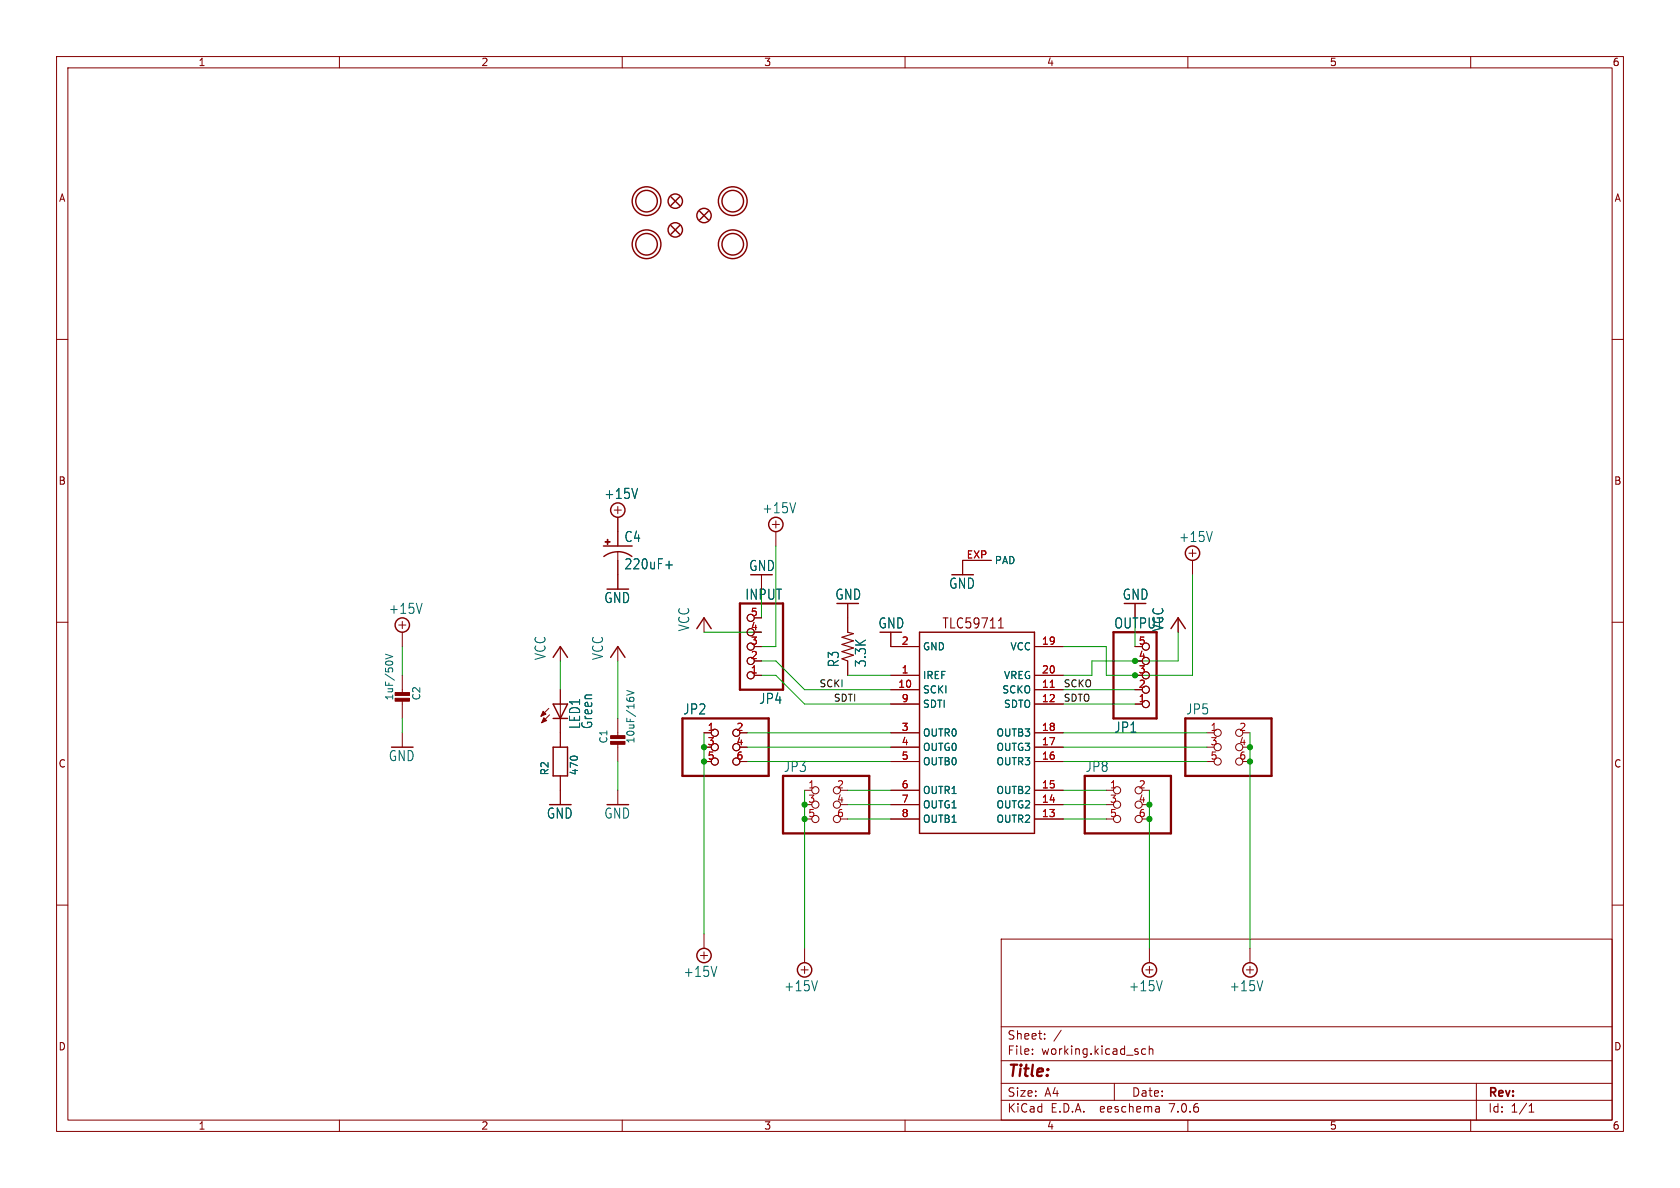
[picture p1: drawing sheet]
<svg xmlns="http://www.w3.org/2000/svg" width="297mm" height="210mm" viewBox="0 0 297 210" stroke-linecap="round" stroke-linejoin="round" font-family="sans-serif">
<g fill="none" stroke="#840000" stroke-width=".18">
<path d="M10 10h277v190h-277zM12 12h273v186h-273zM60 10v2M110 10v2M160 10v2M210 10v2M260 10v2M10 60h2M285 60h2M108.6 90.2h1.3M109.2 89.5v1.3M109.2 91.4v5.1"/>
<path d="M109.2 97.5v6.6M136.5 92.7h1.3M137.2 92.1v1.2M137.2 94v2.5M175.3 99.1h-5.1v2.5M210.2 97.8h1.3M210.8 97.2v1.2M210.8 99.1v2.5M10 110h2M70.5 110.5h1.3M71.1 109.9v1.2M71.1 111.8v2.5"/>
<path d="M71.1 119.4v3.3M99.1 114.3v2.5M109.2 114.3v2.5M124.5 109.2v2.6M133.3 119.4h1.3M133.3 116.8h1.3M133.3 114.3h1.3M133.3 111.8h1.3M133.3 109.2h1.3M134.6 101.6v2.5M149.9 106.7v5.1M149.9 116.8v2.6"/>
<path d="M157.5 119.4h5.1M157.5 111.8v2.5h5.1M182.9 119.4h5.1M182.9 114.3h5.1M200.7 119.4h1.2M200.7 114.3h1.2M200.7 106.7v2.5M208.3 109.2v2.6M285 110h2M71.1 123.7v3.3M71.1 129.5v2.6M97 125.2l-1.4 1.4"/>
<path d="M97.2 126.4l-1.4 1.4M99.1 121.9v10.2M99.1 137.2v5M109.2 127v3.3M109.2 131.3v3.3M109.2 139.7v2.5M124.5 129.5h1.2M124.5 132.1h1.2M124.5 134.6h1.2M130.8 129.5h1.3M130.8 132.1h1.3M130.8 134.6h1.3"/>
<path d="M142.2 139.7h1.3M148.6 139.7h1.3M157.5 129.5h5.1M157.5 132.1h5.1M157.5 134.6h5.1M157.5 139.7h5.1M157.5 124.5h5.1M157.5 121.9h5.1M182.9 129.5h5.1M182.9 132.1h5.1M182.9 134.6h5.1M182.9 139.7h5.1"/>
<path d="M182.9 124.5h5.1M182.9 121.9h5.1M195.6 139.7h1.2M200.7 124.5h1.2M201.9 139.7h1.3M213.4 129.5h1.2M213.4 132.1h1.2M213.4 134.6h1.2M219.7 129.5h1.3M219.7 132.1h1.3M219.7 134.6h1.3M10 160h2"/>
<path d="M142.2 142.2h1.3M142.2 144.8h1.3M148.6 142.2h1.3M148.6 144.8h1.3M157.5 142.2h5.1M157.5 144.8h5.1M182.9 142.2h5.1M182.9 144.8h5.1M195.6 142.2h1.2M195.6 144.8h1.2M201.9 142.2h1.3M201.9 144.8h1.3"/>
<path d="M285 160h2M123.8 168.9h1.3M124.5 165.1v2.5M124.5 168.3v1.2M141.6 171.5h1.3M142.2 167.6v2.6M142.2 170.8v1.3M177 166h108v32h-108zM202.6 171.5h1.2M203.2 167.6v2.6M203.2 170.8v1.3M220.3 171.5h1.3"/>
<path d="M221 167.6v2.6M221 170.8v1.3M60 198v2M110 198v2M160 198v2M177 194.5h108M177 191.5h108M177 187.5h108M177 181.5h108M182.5 186.3v.1M182.5 185.5v.1M184.7 183.6v.1"/>
<path d="M184.7 182.8v.1M187.6 182.1l-1.3 2M197 191.5v3M202.5 185.5l-.4-.1-.3 .3v.4l.2 .2h.5M203.2 185.5l.2-.1 .3 .1 .1 .9M203.2 184.9v1.5M204.9 195.7l.1 .9M205 196.5l-.2 .1M205 196h-.2M210 198v2M260 198v2M261 191.5v6.5"/>
<path d="M270.3 196.6h.9M270.3 195.5l.4-.4v1.5"/>
<circle cx="132.7" cy="116.8" r=".63"/>
<circle cx="132.7" cy="109.2" r=".63"/>
<circle cx="132.7" cy="111.8" r=".63"/>
<circle cx="132.7" cy="119.4" r=".63"/>
<circle cx="132.7" cy="114.3" r=".63"/>
<circle cx="202.6" cy="119.4" r=".63"/>
<circle cx="202.6" cy="116.8" r=".63"/>
<circle cx="202.6" cy="114.3" r=".63"/>
<circle cx="126.4" cy="132.1" r=".63"/>
<circle cx="126.4" cy="134.6" r=".63"/>
<circle cx="126.4" cy="129.5" r=".63"/>
<circle cx="130.2" cy="129.5" r=".63"/>
<circle cx="130.2" cy="132.1" r=".63"/>
<circle cx="130.2" cy="134.6" r=".63"/>
<circle cx="144.1" cy="139.7" r=".63"/>
<circle cx="148" cy="139.7" r=".63"/>
<circle cx="197.5" cy="139.7" r=".63"/>
<circle cx="201.3" cy="139.7" r=".63"/>
<circle cx="202.6" cy="121.9" r=".63"/>
<circle cx="202.6" cy="124.5" r=".63"/>
<circle cx="215.3" cy="134.6" r=".63"/>
<circle cx="215.3" cy="132.1" r=".63"/>
<circle cx="215.3" cy="129.5" r=".63"/>
<circle cx="219.1" cy="129.5" r=".63"/>
<circle cx="219.1" cy="132.1" r=".63"/>
<circle cx="219.1" cy="134.6" r=".63"/>
<circle cx="144.1" cy="144.8" r=".63"/>
<circle cx="144.1" cy="142.2" r=".63"/>
<circle cx="148" cy="142.2" r=".63"/>
<circle cx="148" cy="144.8" r=".63"/>
<circle cx="197.5" cy="142.2" r=".63"/>
<circle cx="197.5" cy="144.8" r=".63"/>
<circle cx="201.3" cy="142.2" r=".63"/>
<circle cx="201.3" cy="144.8" r=".63"/>
</g>
<g fill="none" stroke="#840000" stroke-width=".25">
<path d="M118.6 34.8l1.5 1.5M118.6 39.9l1.5 1.5M120.1 34.8l-1.5 1.5M120.1 39.9l-1.5 1.5M123.7 37.3l1.5 1.6M125.2 37.3l-1.5 1.6M106.7 96.5h5.1M109.2 97.5a4.1 4.1 0 0 0-2.4 .9M109.2 97.5a4.1 4.1 0 0 1 2.5 .9M97.8 116.2l1.3-1.9 1.2 1.9M107.9 116.2l1.3-1.9 1.3 1.9M123.2 111.1l1.3-1.9 1.2 1.9"/>
<path d="M162.6 111.8h20.3v35.5h-20.3zM207 111.1l1.3-1.9 1.2 1.9M97.8 132.1h2.5v5.1h-2.5zM97.8 127h2.5M97.8 124.5h2.5l-1.2 2.5z"/>
<circle cx="114.3" cy="35.6" r="2.54"/>
<circle cx="114.3" cy="35.6" r="1.9"/>
<circle cx="119.4" cy="35.6" r="1.27"/>
<circle cx="124.5" cy="38.1" r="1.27"/>
<circle cx="129.5" cy="35.6" r="2.54"/>
<circle cx="129.5" cy="35.6" r="1.9"/>
<circle cx="114.3" cy="43.2" r="2.54"/>
<circle cx="114.3" cy="43.2" r="1.9"/>
<circle cx="119.4" cy="40.6" r="1.27"/>
<circle cx="129.5" cy="43.2" r="2.54"/>
<circle cx="129.5" cy="43.2" r="1.9"/>
<circle cx="109.2" cy="90.2" r="1.27"/>
<circle cx="137.2" cy="92.7" r="1.27"/>
<circle cx="210.8" cy="97.8" r="1.27"/>
<circle cx="71.1" cy="110.5" r="1.27"/>
<circle cx="124.5" cy="168.9" r="1.27"/>
<circle cx="142.2" cy="171.4" r="1.27"/>
<circle cx="203.2" cy="171.4" r="1.27"/>
<circle cx="221" cy="171.4" r="1.27"/>
</g>
<path d="M130.8 106.7h7.6v15.2h-7.6zM196.8 111.8h7.7v15.2h-7.7zM120.6 127h15.3v10.2h-15.3zM138.4 137.2h15.3v10.1h-15.3zM191.8 137.2h15.2v10.1h-15.2zM209.5 127h15.3v10.2h-15.3z" fill="none" stroke="#840000" stroke-width=".41"/>
<g fill="#840000" stroke="#840000" stroke-width=".18">
<path d="M107.9 131.1h2.6v.5h-2.6z"/>
<path d="M107.9 130h2.6v.6h-2.6z"/>
<path d="M96 125.7l.5 .5-.9 .4z"/>
<path d="M96.1 126.9l.5 .5-.8 .4z"/>
<path d="M107 95.7h.9v.2h-.9z"/>
<path d="M107.3 95.3h.2v.9h-.2z"/>
<path d="M69.8 123.4h2.6v.6h-2.6z"/>
<path d="M69.8 122.4h2.6v.5h-2.6z"/>
</g>
<g fill="none" stroke="#006464" stroke-width=".18">
<path d="M112.7 86.3l-.5 1.8M117.7 99.9h1.2M118.3 99.2v1.4M140.7 88.9l-.6 1.7M214.3 93.9l-.5 1.8M68.2 115.6l1.2 .5-1.2 .4M74.6 106.6l-.5 1.8M110.8 122.1l1.3 .4-1.3 .4M111.4 123.3h.6M126.7 170.8l-.5 1.8M144.5 173.4l-.5 1.7M205.5 173.4l-.5 1.7"/>
<path d="M223.2 173.4l-.5 1.7"/>
</g>
<path d="M149.9 111.8l1 .2-2.1 .6 2.1 .7-2.1 .6 2.1 .7-2.1 .6 2.1 .6-2.1 .7 1.1 .3" fill="none" stroke="#840000" stroke-width=".2"/>
<path d="M176.5 111h.9M176.7 109.7l.2-.5v1.8" fill="none" stroke="#840000" stroke-width=".19"/>
<path d="M185.7 121.5h.7" fill="none" stroke="#a90000" stroke-width=".18"/>
<g fill="none" stroke="#009600" stroke-width=".18">
<path d="M137.2 96.5v17.8h-2.6M71.1 114.3v5.1M99.1 116.8v5.1M109.2 116.8v10.2M124.5 111.8h10.1M134.6 119.4h2.6l5 5.1h15.3M134.6 116.8h2.6l5 5.1h15.3M134.6 104.1v5.1M149.9 119.4h7.6M200.7 109.2v5.1M208.3 111.8v5h-15.3v2.6h-5M210.8 101.6v17.8h-15.2v-5.1h-7.6"/>
<path d="M71.1 127v2.5M109.2 134.6v5.1M124.5 129.5v35.6M132.1 132.1h25.4M132.1 129.5h25.4M132.1 134.6h25.4M142.2 139.7v27.9M149.9 139.7h7.6M188 139.7h7.6M188 132.1h25.4M188 129.5h25.4M188 121.9h12.7"/>
<path d="M188 124.5h12.7M188 134.6h25.4M203.2 139.7v27.9M221 129.5v38.1M149.9 144.8h7.6M149.9 142.2h7.6M188 144.8h7.6M188 142.2h7.6"/>
</g>
<g fill="#009600" stroke="#009600" stroke-width=".18">
<circle cx="221" cy="132.1" r=".46"/>
<circle cx="221" cy="134.6" r=".46"/>
<circle cx="203.2" cy="144.8" r=".46"/>
<circle cx="203.2" cy="142.2" r=".46"/>
<circle cx="200.7" cy="119.4" r=".46"/>
<circle cx="200.7" cy="116.8" r=".46"/>
<circle cx="142.2" cy="144.8" r=".46"/>
<circle cx="124.5" cy="132.1" r=".46"/>
<circle cx="124.5" cy="134.6" r=".46"/>
<circle cx="142.2" cy="142.2" r=".46"/>
</g>
<text font-size="2.8" fill="#840000" x="178" y="190.9">Title:</text>
<g font-size="2.5" fill="#006464">
<text x="106.7" y="88.4">+15V</text>
<text x="134.7" y="90.9">+15V</text>
<text x="110.3" y="96">C4</text>
<text x="110.3" y="100.9">220uF+</text>
<text x="132.3" y="101.2">GND</text>
<text x="208.3" y="96">+15V</text>
<text x="106.7" y="106.8">GND</text>
<text x="131.7" y="106.2">INPUT</text>
<text x="147.6" y="106.2">GND</text>
<text x="167.7" y="104.3">GND</text>
<text x="198.4" y="106.2">GND</text>
<text x="68.6" y="108.7">+15V</text>
<text x="122.1" y="111.7" transform="rotate(-90 122.1 111.7)">VCC</text>
<text x="155.2" y="111.3">GND</text>
<text x="196.9" y="111.3">OUTPUT</text>
<text x="205.9" y="111.7" transform="rotate(-90 205.9 111.7)">VCC</text>
<text x="96.7" y="116.8" transform="rotate(-90 96.7 116.8)">VCC</text>
<text x="106.8" y="116.8" transform="rotate(-90 106.8 116.8)">VCC</text>
<text x="148.5" y="118.1" transform="rotate(-90 148.5 118.1)">R3</text>
<text x="153.3" y="118.1" transform="rotate(-90 153.3 118.1)">3.3K</text>
<text x="134.1" y="124.6">JP4</text>
<text x="102.8" y="129" transform="rotate(-90 102.8 129)">LED1</text>
<text x="104.9" y="129" transform="rotate(-90 104.9 129)">Green</text>
<text x="120.7" y="126.5">JP2</text>
<text x="196.9" y="129.7">JP1</text>
<text x="209.6" y="126.5">JP5</text>
<text x="68.6" y="134.8">GND</text>
<text x="138.5" y="136.7">JP3</text>
<text x="191.8" y="136.7">JP8</text>
<text x="96.6" y="144.9">GND</text>
<text x="106.7" y="144.9">GND</text>
<text x="120.7" y="172.9">+15V</text>
<text x="138.5" y="175.4">+15V</text>
<text x="199.5" y="175.4">+15V</text>
<text x="217.3" y="175.4">+15V</text>
</g>
<text font-size="2.5" fill="#840000" x="166.5" y="111.4">TLC59711</text>
<g font-size="2.1" fill="#840000">
<text x="178" y="184">Sheet:</text>
<text x="178" y="186.7">File:</text>
<text x="184.1" y="186.7">working.kicad_sch</text>
<text x="178" y="196.9">KiCad</text>
<text x="178" y="194.1">Size:</text>
<text x="184.7" y="194.1">A4</text>
<text x="185.7" y="196.9">E.D.A.</text>
<text x="194.6" y="196.9">eeschema</text>
<text x="200" y="194.1">Date:</text>
<text x="207" y="196.9">7.0.6</text>
<text x="263" y="194.3">Rev:</text>
<text x="263" y="196.9">Id:</text>
<text x="267.1" y="196.9">1/1</text>
</g>
<g font-size="1.8" fill="#840000">
<text x="35" y="11.9">1</text>
<text x="85" y="11.9">2</text>
<text x="135" y="11.9">3</text>
<text x="185" y="11.9">4</text>
<text x="235" y="11.9">5</text>
<text x="285" y="11.9">6</text>
<text x="10.3" y="35.9">A</text>
<text x="285.3" y="35.9">A</text>
<text x="10.3" y="85.9">B</text>
<text x="285.3" y="85.9">B</text>
<text x="10.3" y="135.9">C</text>
<text x="285.3" y="135.9">C</text>
<text x="10.3" y="185.9">D</text>
<text x="285.3" y="185.9">D</text>
<text x="35" y="199.9">1</text>
<text x="85" y="199.9">2</text>
<text x="135" y="199.9">3</text>
<text x="185" y="199.9">4</text>
<text x="235" y="199.9">5</text>
<text x="285" y="199.9">6</text>
</g>
<g font-size="1.8" fill="#a90000">
<text x="170.8" y="98.8">EXP</text>
<text x="132.6" y="111.5">4</text>
<text x="132.6" y="109">5</text>
<text x="132.6" y="119.1">1</text>
<text x="132.6" y="116.6">2</text>
<text x="132.6" y="114">3</text>
<text x="159.3" y="119.1">1</text>
<text x="159.3" y="114">2</text>
<text x="184.1" y="114">19</text>
<text x="184.1" y="119.1">20</text>
<text x="201.2" y="119.1">3</text>
<text x="201.2" y="116.6">4</text>
<text x="201.2" y="114">5</text>
<text x="158.7" y="121.7">10</text>
<text x="159.3" y="124.2">9</text>
<text x="184.1" y="121.7">11</text>
<text x="184.1" y="124.2">12</text>
<text x="201.2" y="124.2">1</text>
<text x="201.2" y="121.7">2</text>
<text x="125" y="129.3">1</text>
<text x="125" y="131.8">3</text>
<text x="130.1" y="129.3">2</text>
<text x="130.1" y="131.8">4</text>
<text x="159.3" y="129.3">3</text>
<text x="159.3" y="131.8">4</text>
<text x="184.1" y="131.8">17</text>
<text x="184.1" y="129.3">18</text>
<text x="213.9" y="129.3">1</text>
<text x="213.9" y="131.8">3</text>
<text x="219" y="129.3">2</text>
<text x="219" y="131.8">4</text>
<text x="125" y="134.4">5</text>
<text x="130.1" y="134.4">6</text>
<text x="159.3" y="134.4">5</text>
<text x="184.1" y="134.4">16</text>
<text x="213.9" y="134.4">5</text>
<text x="219" y="134.4">6</text>
<text x="142.8" y="139.4">1</text>
<text x="142.8" y="142">3</text>
<text x="147.9" y="139.4">2</text>
<text x="147.9" y="142">4</text>
<text x="159.3" y="139.4">6</text>
<text x="159.3" y="142">7</text>
<text x="184.1" y="142">14</text>
<text x="184.1" y="139.4">15</text>
<text x="196.1" y="139.4">1</text>
<text x="196.1" y="142">3</text>
<text x="201.2" y="139.4">2</text>
<text x="201.2" y="142">4</text>
<text x="142.8" y="144.5">5</text>
<text x="147.9" y="144.5">6</text>
<text x="159.3" y="144.5">8</text>
<text x="184.1" y="144.5">13</text>
<text x="196.1" y="144.5">5</text>
<text x="201.2" y="144.5">6</text>
</g>
<g font-size="1.8" fill="#006464">
<text x="175.8" y="99.9">PAD</text>
<text x="163.1" y="115.2">GND</text>
<text x="178.5" y="115.2">VCC</text>
<text x="69.7" y="123.9" transform="rotate(-90 69.7 123.9)">1uF/50V</text>
<text x="74.5" y="123.9" transform="rotate(-90 74.5 123.9)">C2</text>
<text x="163.1" y="120.2">IREF</text>
<text x="163.1" y="122.8">SCKI</text>
<text x="163.1" y="125.3">SDTI</text>
<text x="177.1" y="122.8">SCKO</text>
<text x="177.4" y="125.3">SDTO</text>
<text x="177.4" y="120.2">VREG</text>
<text x="107.6" y="131.5" transform="rotate(-90 107.6 131.5)">C1</text>
<text x="112.4" y="131.5" transform="rotate(-90 112.4 131.5)">10uF/16V</text>
<text x="163.1" y="130.4">OUTR0</text>
<text x="176.1" y="130.4">OUTB3</text>
<text x="97.2" y="137.2" transform="rotate(-90 97.2 137.2)">R2</text>
<text x="102.4" y="137.2" transform="rotate(-90 102.4 137.2)">470</text>
<text x="163.1" y="132.9">OUTG0</text>
<text x="163.1" y="135.5">OUTB0</text>
<text x="176.1" y="135.5">OUTR3</text>
<text x="176.1" y="132.9">OUTG3</text>
<text x="163.1" y="140.6">OUTR1</text>
<text x="163.1" y="143.1">OUTG1</text>
<text x="176.1" y="143.1">OUTG2</text>
<text x="176.1" y="140.6">OUTB2</text>
<text x="163.1" y="145.6">OUTB1</text>
<text x="176.1" y="145.6">OUTR2</text>
</g>
<g font-size="1.7" fill="#0f0f0f">
<text x="144.8" y="121.6">SCKI</text>
<text x="147.3" y="124.1">SDTI</text>
<text x="188" y="121.6">SCKO</text>
<text x="188" y="124.1">SDTO</text>
</g>
</svg>
